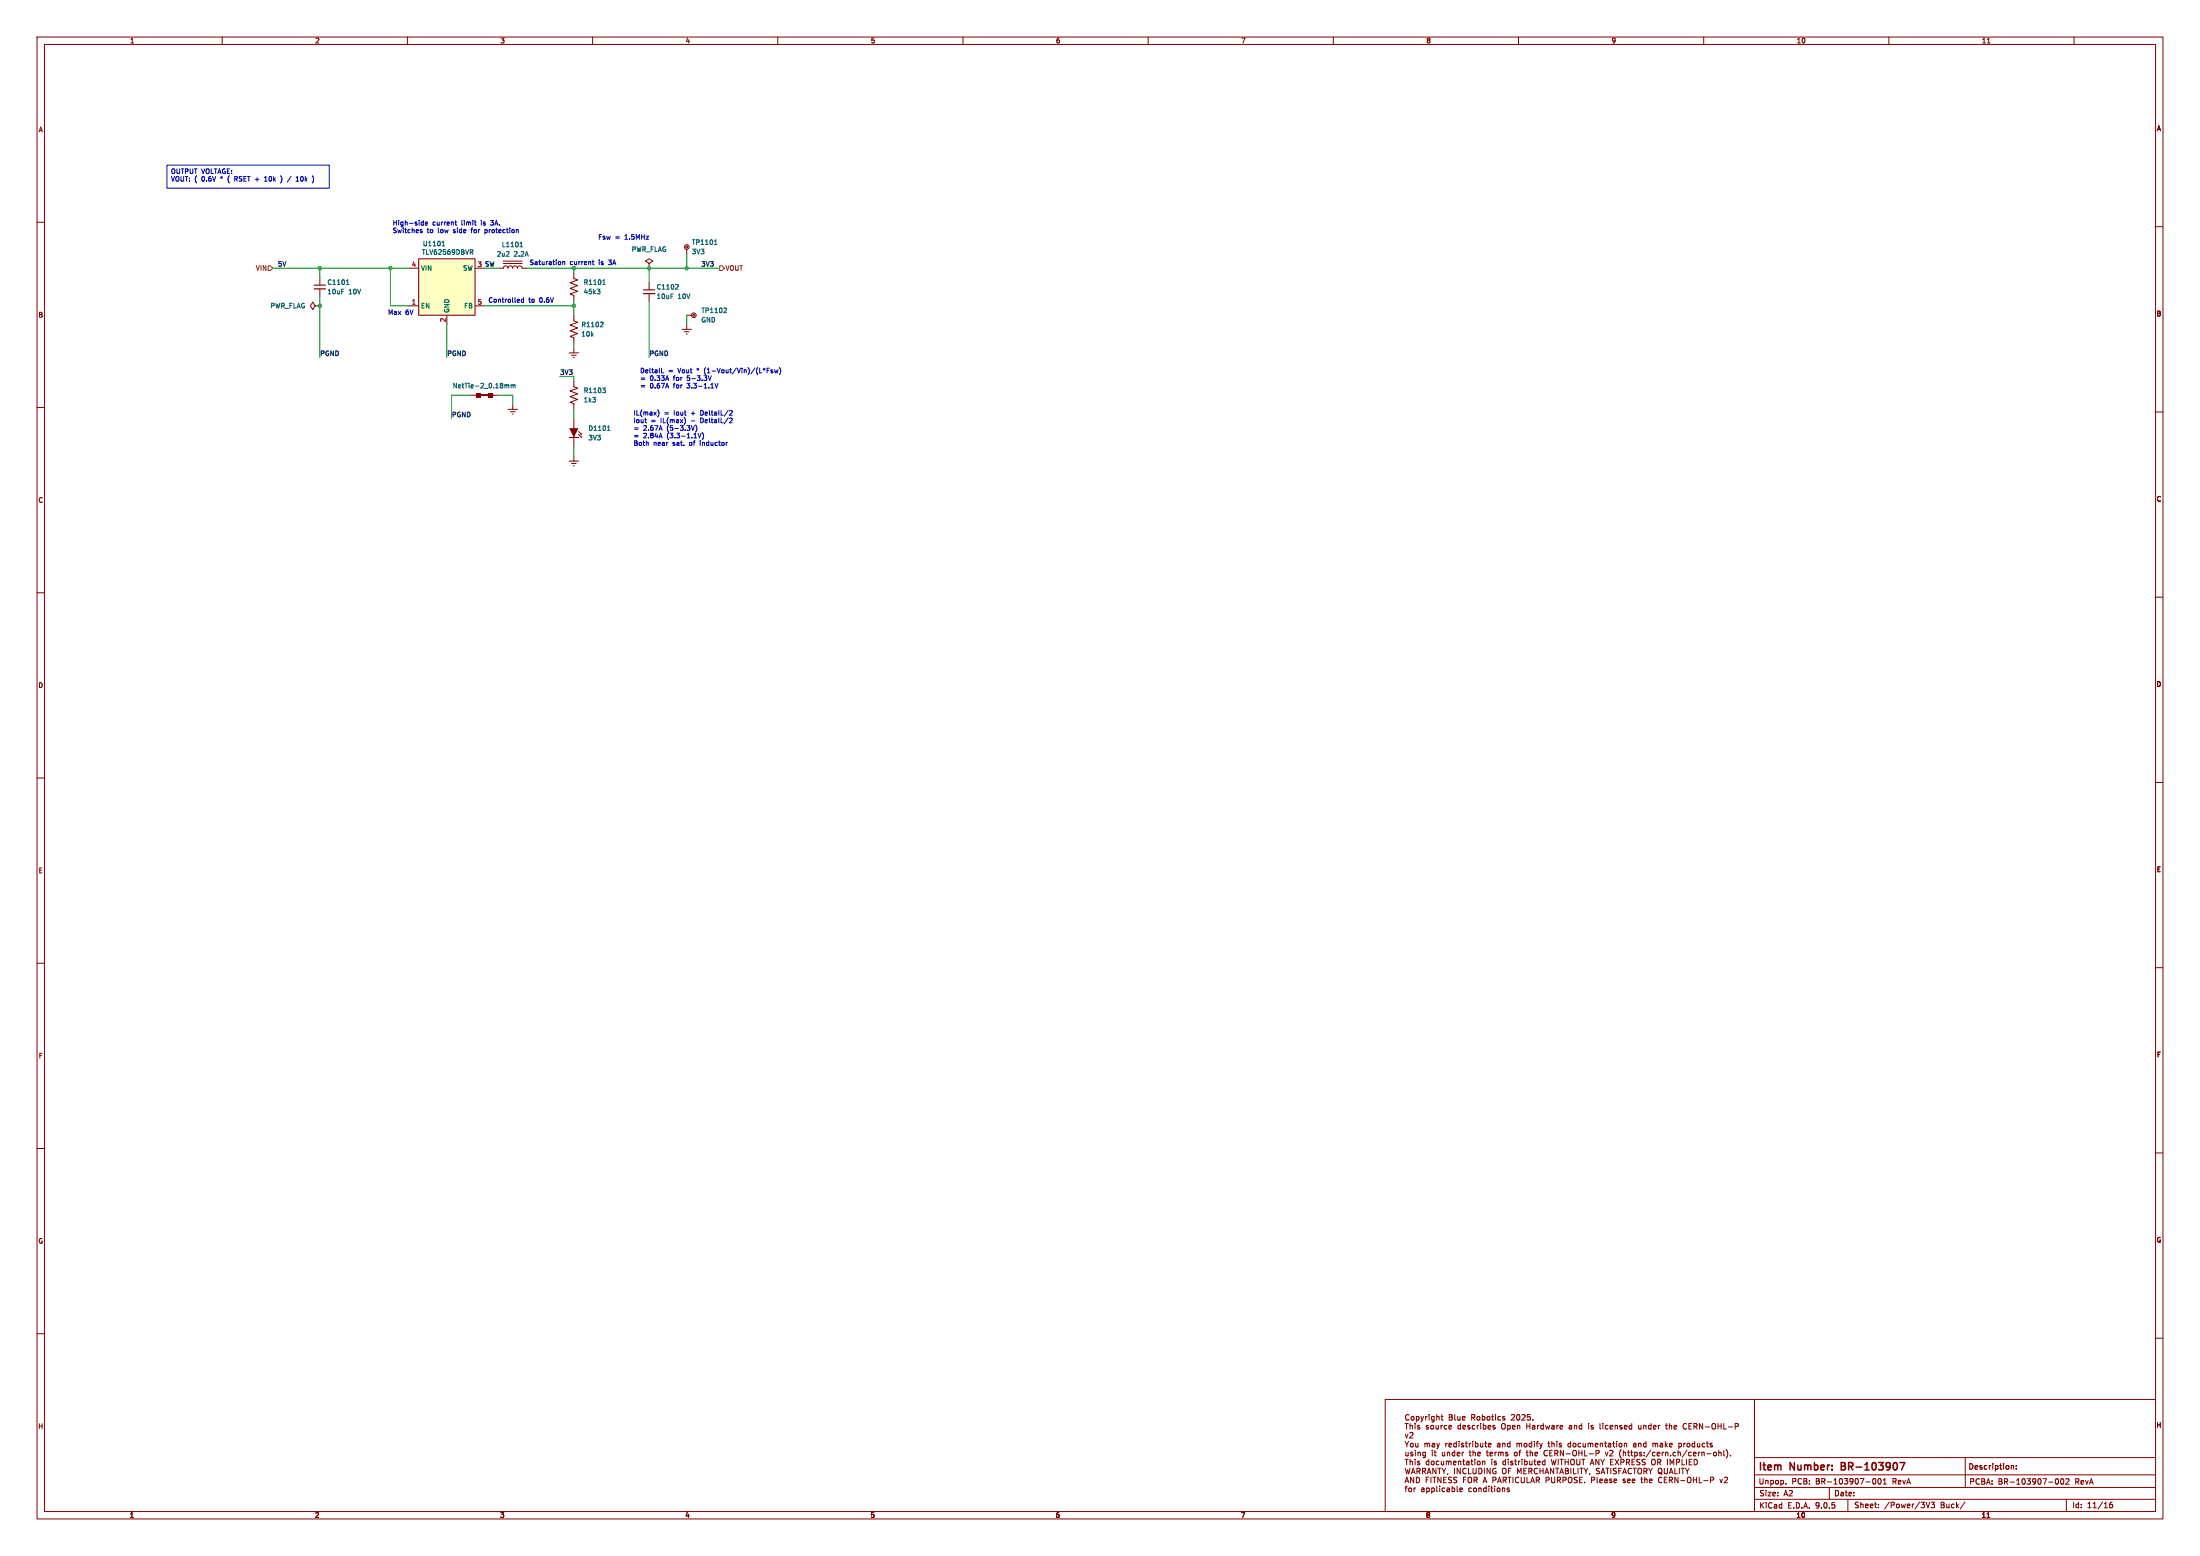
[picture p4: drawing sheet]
<svg xmlns="http://www.w3.org/2000/svg" width="594mm" height="420mm" viewBox="0 0 594 420" stroke-linecap="round" stroke-linejoin="round" font-family="sans-serif">
<g fill="none" stroke="#840000" stroke-width=".27">
<path d="M10 10h574v400h-574zM12 12h570v396h-570zM60 10v2M110 10v2M160 10v2M210 10v2M260 10v2M310 10v2M360 10v2M410 10v2M460 10v2M510 10v2"/>
<path d="M536.6 11.6h.7M560 10v2M10 60h2M581.9 61.2h2M153.7 95.3h2.5M154.3 95.9h1.3M154.8 96.5h.3M154.9 94v1.3M184.1 88.9h2.6M184.8 89.5h1.3M185.3 90.2h.2M185.4 87.6v1.3"/>
<path d="M185.4 85.1h1.3M10 110h2M137.2 110.5h2.5M137.8 111.1h1.3M138.3 111.8h.3M138.4 109.2v1.3M153.7 118.1h2.5M154.9 102.9v1.5l1.1 .4-2.1 .7 2.1 .8-2.1 .8 2.1 .7-2.1 .8 1 .4v1.5M154.9 115.6v2.5M581.9 111.2h2M153.7 124.5h2.5M154.3 125.1h1.3"/>
<path d="M154.8 125.7h.3M154.9 123.2v1.3M10 160h2M581.9 161.2h2M10 210h2M581.9 211.2h2M10 260h2M581.9 261.2h2M10 310h2M581.9 311.2h2M10 360h2M374 377.7h99.7v30.3h-99.7z"/>
<path d="M473.7 377.7h108.2M473.7 377.7v30.3M581.9 361.2h2M379.4 384.2h.8M379.4 389.1l.5 .7M379.4 387.1l.4 1 .3-1M379.4 396.3l.4 1.5 .3-1.1 .3 1.1 .3-1.5M379.5 399.8h.7M379.8 384.2v1.5M379.8 393.9v1.5M379.9 389.8v.8M380.4 389.1l-.5 .7"/>
<path d="M380.4 382a.67 .67 0 0 0-.9 .6 .67 .67 0 0 0 .9 .6M380.6 386.8l.6-.2 .3 .5-.9 1h.9M380.7 384.2v1.5M380.7 393.9v1.5M380.7 384.9l.6-.1 .1 .9M380.9 389.7l.2-.1 .4 .1-.1 .8-.5-.1zM380.9 394.4l-.2 .1M381.1 397.8l.5-1.5 .5 1.5M381.1 382.4l.4-.1 .3 .3v.4l-.3 .3-.5-.3zM381.1 394.4l.3 .2v.8M381.2 397.4h.7M381.7 398.7v1.5l-.8-1.5v1.5"/>
<path d="M382.1 384.2v.2M382.1 384.7v1M382.1 394.4v1M382.2 389.6l.1 .9 .6-.1M382.4 382.4l.5-.1 .2 .3-.1 .6h-.6M382.4 382.3v1.5M382.4 398.7a.76 .76 0 0 1 .9 .8 .76 .76 0 0 1-.9 .7zM382.6 397.1l.7-.1 .1-.6-.8-.1v1.5M382.9 389.6v1M382.9 397.1l.5 .7M382.9 394.4l-.2 .2 .1 .2 .5 .2 .1 .2-.3 .2-.4-.1M383.1 394.4l.2 .1"/>
<path d="M383.3 384.8l-.4-.1-.2 .2 .1 .3 .5 .1v.4h-.6M383.6 382.3l.4 1M384 383.3l-.4 .5M384.1 397.1l.7-.1 .1-.6-.8-.1v1.5M384.4 382.3l-.4 1M384.4 397.1l.5 .7M384.7 389.7l.4-.1 .3 .2M384.7 389.6v1M384.9 382.3v1M385.1 399.4h.5M385.4 382.3l-.5 .3M385.4 389.8l.2-.2h.3l.1 1"/>
<path d="M385.4 389.8v.8M385.4 397.8l.5-1.5 .5 1.5M385.4 394.4l-.3 .3v.4l.3 .3 .4-.1M385.5 397.4h.7M385.6 384.8l-.3-.1-.2 .2v.3l.5 .1v.4h-.5M385.6 394.4l.2 .1M385.8 398.7h-.7v1.5M385.8 393.9v1.5M385.9 381.8v.2M385.9 382.3v1M386.4 398.7v1.5M386.4 384.9l.2-.2 .4 .2-.1 .8-.5-.1z"/>
<path d="M386.7 389.6h.6l.1 1M386.7 394.4l-.3 .3v.4l.3 .3 .5-.3v-.4l-.3-.3M386.9 398.7h.8M387.2 382.4l-.4-.1-.3 .3 .1 .6h.6M387.2 382.3v1.2l-.3 .3-.3-.1M387.3 398.7v1.5M387.4 389.9l-.8 .3 .3 .4 .5-.1M387.7 396.3v1.5l-.8-1.5v1.5M387.7 384.7l.1 1 .6-.1M387.9 389.6l.4 1M387.9 382.5l.6-.1 .1 .9M387.9 381.8v1.5"/>
<path d="M388.1 394.4l-.3 .3v.4l.3 .3 .4-.1M388.2 396.3h.9M388.3 390.6l-.4 .5M388.4 394.4l.1 .1M388.4 384.7v1M388.6 389.6l-.3 1M388.6 396.3v1.5M389.1 382.3h.5M389.1 384.7v1M389.1 398.7v1.5l-.9-1.5v1.5M389.1 394.4l.1 .9 .6-.1M389.3 381.8v1.3l.3 .2"/>
<path d="M389.4 396.3l.5 .8M389.4 392l.1 .9 .6-.1M389.5 384.7l-.4 .3M389.8 394.4v1M389.8 399.4h.5M389.9 397.1v.7M390.1 392v1M390.4 389.6v1M390.4 396.3l-.5 .8M390.5 394.5l.4-.1 .2 .2M390.5 394.4v1M390.5 398.7h-.7v1.5h.7"/>
<path d="M390.6 384.8l-.4-.1-.3 .3 .2 .7h.5M390.8 389.6l-.4 .2M390.9 397.7l-.1 .3M391.1 394.6l.3-.2 .3 .1 .1 .9M391.1 394.6v.8M391.2 385.2l.7-.1v-.3l-.5-.1-.2 .2 .1 .8h.6M391.2 390.1l.7-.2v-.3h-.5l-.2 .2 .1 .7h.6M391.3 381.8h.5l.3 .3-.3 .4 .3 .2v.3l-.2 .3h-.6zM391.3 382.5h.5M391.9 398.8l-.8 .1v.4l.7 .3 .1 .3-.3 .3-.5-.1M392.4 394.9l.7-.2v-.2l-.5-.1-.2 .2 .1 .7h.6M392.7 396.3v1.5"/>
<path d="M392.8 381.8v1.3l.2 .2M393.2 389.6h-.4l-.3 .2 .1 .7h.6M393.2 389.1v1.5M393.4 398.8l-.8 .1v.4l.6 .3 .2 .3-.3 .3-.6-.1M393.6 382.3v.9h.6M393.8 394.5h.6v.9M393.8 394.4v1M393.9 389.1v.1M393.9 389.6v1M394.2 382.3v1M394.3 396.3v1.5l-.9-1.5v1.5M394.4 384.8l-.5-.1-.3 .3 .2 .7h.6"/>
<path d="M394.4 384.2v1.5M394.9 382.8l.7-.1-.1-.3-.4-.1-.2 .2v.7h.6M394.9 394.4h.6M395 385.2l.7-.1-.1-.3-.4-.1-.2 .2 .1 .8h.5M395.1 393.9v1.3l.4 .2M395.1 389.6h-.3l-.2 .2v.2l.5 .1v.4h-.5M395.1 399.4h.5M395.6 389.6h.6M395.9 389.1v1.2l.3 .3M395.9 396.4a.67 .67 0 0 0-1 .7 .67 .67 0 0 0 1 .6M395.9 398.7h-.8v1.5M396 394.5h.6v.9"/>
<path d="M396.4 398.9l.3-.2a.5 .5 0 0 1 .7 .5v.5a.5 .5 0 0 1-.5 .5 .5 .5 0 0 1-.5-.5zM396.5 396.3v1.5h.7M396.6 392h.6M396.6 394.7l-.7 .3 .2 .4 .5-.1M396.7 389.6v1M396.9 384.8l-.4-.1-.2 .2 .1 .3 .5 .1v.4h-.6M397.1 394.4h.6M397.1 389.6l-.4 .2M397.4 393.9v1.3l.3 .2M397.4 382.6l.7-.1v-.5l-.7-.2v1.5M397.6 389.1v.1M397.6 389.6v1"/>
<path d="M397.7 382.6l.5 .7M397.7 396.3v1.2l.3 .3 .6-.3v-1.2M398 399.5l.7-.1 .1-.5-.8-.2v1.5M398.1 394h.1M398.2 393.9v.1M398.2 394.4v1M398.2 384.8l-.4-.1-.3 .3 .1 .7h.6M398.3 394h-.1M398.4 389.6h.4l.3 .2-.2 .7h-.5M398.4 389.1v1.5M398.4 399.5l.5 .7M398.9 384.7v1"/>
<path d="M398.9 394.5l.2-.1 .5 .1-.1 .8-.6-.1zM398.9 382.4l.4-.1 .3 .3v.4l-.3 .3-.5-.3zM399.3 384.7l-.4 .3M399.3 396.3a.76 .76 0 0 1 .9 .8 .76 .76 0 0 1-.9 .7zM399.7 389.6l.1 .9 .6-.1M399.8 384.2v.2M399.8 384.7v1M400.2 382.4l.4-.1 .3 .3-.1 .6h-.6M400.2 381.8v1.5M400.3 394.5h.6v.9M400.3 394.4v1M400.4 389.6v1"/>
<path d="M400.5 384.8l.4-.1 .3 .3-.1 .7h-.6M400.5 384.2v1.5M400.6 399.8h.7M400.8 396.3v1.5M400.9 389.6h.5M401.1 389.1v1.2l.3 .3M401.6 382.4l.4-.1 .3 .3v.4l-.3 .3-.5-.3zM401.8 385.2l.7-.1-.1-.3-.4-.1-.2 .2 .1 .8h.5M401.9 390.1l.7-.2-.1-.3h-.4l-.2 .2v.7h.6M402.4 396.3v1.5l-.9-1.5v1.5M402.7 382.3h.6M402.7 394h.1"/>
<path d="M402.8 393.9v.1M402.8 394.4v1M402.9 394h-.1M402.9 381.8v1.3l.4 .2M403.1 399.5l.7-.1 .1-.5-.8-.2v1.5M403.6 384.8l-.3-.1-.2 .2v.3l.5 .1v.4h-.5M403.8 381.8v.2M403.8 382.3v1M403.9 396.4a.68 .68 0 0 0-.9 .7 .68 .68 0 0 0 .9 .6v-.5h-.3M404 394.5l-.4-.1-.2 .2 .1 .2 .5 .2v.3h-.6M404.4 389.6h.5l.1 1M404.5 399.8h.7"/>
<path d="M405 389.9l-.7 .3 .2 .4 .5-.1M405.1 382.4l-.4-.1-.3 .3 .2 .6h.5M405.6 384.3l.2-.1a.5 .5 0 0 1 .6 .5v.5a.5 .5 0 0 1-.5 .5 .5 .5 0 0 1-.5-.5zM405.7 389.7l.6-.1 .1 1M405.7 389.6v1M405.7 396.5l.3-.2a.5 .5 0 0 1 .6 .5v.5a.5 .5 0 0 1-.5 .5 .5 .5 0 0 1-.5-.5zM405.9 399.5l.7-.1v-.5l-.7-.2v1.5M406.2 399.5l.5 .7M406.3 382.4l-.4-.1-.2 .2 .1 .2 .5 .2v.3h-.6M406.5 394.5l-.4-.1-.3 .3 .1 .6h.6M406.5 393.9v1.5M407.1 392h-.4l-.2 .2 .1 .2 .5 .1v.4h-.6"/>
<path d="M407.1 384.8l.4-.1 .3 .3-.2 .7h-.5M407.1 384.7v1.5M407.1 398.7h.9M407.2 393.9v.1M407.2 394.4v1M407.3 397h.5M407.6 398.7v1.5M407.7 389.6h-.4l-.3 .2 .1 .7h.6M407.7 389.1v1.5M408 396.3h-.7v1.5M408.1 382l.5-.2 .3 .4-.9 1.1h.9M408.4 385.2l.7-.1-.1-.3-.4-.1-.2 .2v.8h.6"/>
<path d="M408.4 394.5l-.3-.1-.2 .2v.2l.5 .2v.3h-.5M408.5 398.7v1.5M408.9 394.4h.6M408.9 392.1l.2-.1 .5 .1-.1 .8-.6-.1zM409.1 393.9v1.3l.4 .2M409.6 389.7l.4-.1 .2 .2M409.6 389.6v1M409.6 382l.3-.2a.8 .8 0 0 1 .5 .8 .8 .8 0 0 1-.5 .7l-.4-.6zM409.7 384.9l.6-.1 .1 .9M409.7 384.7v1M409.7 397.8v-1.5l.5 1.1 .5-1.1v1.5M410 394.4v1"/>
<path d="M410.1 392h.5M410.1 398.9a.67 .67 0 0 0-1 .6 .67 .67 0 0 0 1 .6M410.2 389.8l.2-.2h.4l.1 1M410.2 389.8v.8M410.4 394.4l-.4 .3M410.6 391.5l-.3 .2v1.3M410.7 398.7v1.2l.3 .3 .6-.3v-1.2M410.9 393.9v.1M410.9 394.4v1M410.9 382l.6-.2 .3 .4-.9 1.1h.9M411.4 397h.5M411.6 389.7l.2-.1 .4 .1-.1 .8-.5-.1z"/>
<path d="M411.6 394.5l.5-.1 .3 .3-.2 .6h-.6M411.6 393.9v1.5M412.1 392h.5M412.1 396.3h-.7v1.5h.7M412.2 384.2v1.5M412.2 384.9h.9M412.3 391.5v1.3l.3 .2M412.3 398.7v1.5h.7M412.8 397.1l.7-.1 .1-.6-.8-.1v1.5M413 394.4l.1 .9 .5-.1M413.1 384.2v1.5M413.1 392.1l.6-.1 .1 1"/>
<path d="M413.1 391.5v1.5M413.1 381.8h-.7v.7h.7v.7l-.2 .1-.5-.1M413.1 397.1l.5 .7M413.4 399.8h.7M413.6 389.6h-.5l-.2 .2 .1 .7h.6M413.6 389.1v1.5M413.6 394.4v1M413.8 384.8h.6v.9M413.9 383.2v.1M414.1 394.4h.6M414.3 389.1v.1M414.3 389.6v1"/>
<path d="M414.4 393.9v1.3l.3 .2M414.4 392.5l.7-.2v-.3h-.5l-.2 .2 .1 .7h.6M414.4 385.1l-.7 .3 .2 .3h.5M414.8 389.6h.6M414.8 399.5l.7-.1 .1-.5-.8-.2v1.5M415.1 394.9l.8-.2-.1-.2-.4-.1-.3 .2 .1 .7h.6M415.1 384.7v1M415.1 396.4a.67 .67 0 0 0-.9 .7 .67 .67 0 0 0 .9 .6M415.1 399.5l.5 .7M415.4 389.1l-.4 .2v1.3M415.6 384.7l-.5 .3M415.7 389.6l.4 1"/>
<path d="M415.8 397h.8M415.8 396.3v1.5M416.1 390.6l-.4 .5M416.4 389.6l-.3 1M416.6 396.3v1.5M416.7 384.8l-.4-.1-.3 .3 .1 .7h.6M416.7 384.2v1.5M417.1 394.5l-.4-.1-.3 .3 .2 .6h.5M417.1 393.9v1.5M417.1 397.8l.5-1.5 .5 1.5M417.3 384.7l.3 1 .3-.7 .2 .7 .3-1M417.3 397.4h.7"/>
<path d="M417.4 399.5l.7-.1 .1-.5-.8-.2v1.5M417.8 391.6a.67 .67 0 0 0-1 .6 .67 .67 0 0 0 1 .6M417.9 389.6h.6M418.1 389.1v1.2l.4 .3M418.4 392.2h.5M418.9 393.9l.3 1.5 .3-1.1 .3 1.1 .3-1.5M418.9 398.7v1.2l.3 .3 .6-.3v-1.2M419 389.7l.6-.1v1M419 389.1v1.5M419 384.8h.6v.9M419.1 391.5h-.7v1.5h.7M419.5 396.3v1.5l-.9-1.5v1.5"/>
<path d="M419.6 385.1l-.7 .3 .2 .3h.5M419.8 392.3l.7-.1 .1-.6-.8-.1v1.5M420 396.3h.9M420.1 392.3l.5 .7M420.4 389.1v.1M420.4 389.6v1M420.4 384.7v1M420.4 396.3v1.5M420.5 399.5l.7-.1 .1-.5-.8-.2v1.5M420.7 393.9v1.5M420.8 384.7l-.4 .3M420.9 399.5l.5 .7"/>
<path d="M421.1 397.8l.5-1.5 .5 1.5M421.2 385.2l.7-.1v-.3l-.5-.1-.2 .2 .1 .8h.6M421.3 397.4h.7M421.6 389.6h-.4l-.2 .2 .1 .2 .5 .1v.4h-.6M421.6 393.9v1.5M422 399.5l.7-.1 .1-.5-.8-.2v1.5M422.6 393.9v1.5M422.6 394.6h.8M422.6 396.3h.5l.3 .3-.3 .4 .3 .2 .1 .3-.3 .3h-.6zM422.6 397h.5M423.4 393.9v1.5M423.5 398.9l.3-.2a.5 .5 0 0 1 .6 .5v.5a.5 .5 0 0 1-.5 .5 .5 .5 0 0 1-.5-.5z"/>
<path d="M423.7 384.8h.6l.1 .9M424.1 389.6h-.5l-.2 .2 .1 .7h.6M424.1 389.1v1.5M424.1 396.3v1.5M424.3 394l-.2 .9a.5 .5 0 0 0 .5 .5 .5 .5 0 0 0 .5-.5l-.2-.9M424.4 385.1l-.8 .3 .3 .3h.5M424.8 389.7l.2-.1 .4 .1v.8l-.6-.1zM424.9 396.3v1.5h.7M425.1 384.9l.5-.1 .1 .9M425.1 384.7v1M425.7 393.9v1.2l.3 .3 .6-.3v-1.2M425.9 398.8l-.8 .1v.4l.6 .3 .2 .3-.3 .3-.6-.1"/>
<path d="M426.1 396.3v1.5M426.5 399.4h.5M426.6 396.3h.8M426.8 389.6h-.4l-.3 .2 .1 .7h.6M427 396.3v1.5M427.1 384.8l-.5-.1-.2 .3 .1 .7h.6M427.1 384.2v1.5M427.2 398.7h-.7v1.5h.7M427.4 389.6l.1 .9 .6-.1M427.5 393.9v1.5M427.7 396.3l.5 .8M427.9 393h.7"/>
<path d="M428.1 389.6v1M428.2 397.1v.7M428.7 396.3l-.5 .8M428.8 389.7l.4-.1 .2 .2M428.8 389.6v1M428.9 384.2v.2M428.9 384.7v1M429.1 392.4h1.1M429.3 397.7l-.2 .3M429.4 395.4l.5-1.5 .5 1.5M429.4 389.8l.2-.2h.4l.1 1M429.4 389.8v.8"/>
<path d="M429.5 395h.7M429.7 399.5l.7-.1 .1-.5-.8-.2v1.5M430.1 384.8l-.3-.1-.2 .2v.3l.5 .1v.4h-.5M430.7 390.1l.7-.2v-.3h-.5l-.2 .2 .1 .7h.6M431.2 398.7v1.3l.2 .2M431.7 393.9v1.5l-.8-1.5v1.5M431.9 396.4h-.8v.5l.6 .3 .2 .3-.3 .3-.6-.1M431.9 399.7l.7-.1v-.3l-.5-.1-.2 .2 .1 .7h.6M432 384.2v1.3l.2 .2M432.1 389.7l.5-.1 .1 1M432.1 389.6v1M432.2 393.9l.5 .8"/>
<path d="M432.3 397.8l.5-1.5 .5 1.5M432.4 397.4h.7M432.7 394.7v.7M432.8 384.2v.2M432.8 384.7v1M433.2 389.6h.6M433.2 393.9l-.5 .8M433.3 399.3h.6v.9M433.4 389.1v1.2l.4 .3M433.6 396.3h.8M433.9 399.6l-.7 .3 .2 .3 .5-.1M434 396.3v1.5"/>
<path d="M434.1 384.8l-.4-.1-.3 .3 .2 .7h.5M434.3 389.6h.6v1M434.7 385.2l.7-.1v-.3l-.5-.1-.2 .2 .1 .8h.6M434.9 393.9v1.5h.7M434.9 394.6h.5M434.9 389.9l-.7 .3 .2 .4 .5-.1M434.9 396.3v1.5M435.1 399.3l-.3-.1-.2 .2v.2l.5 .2v.3h-.5M435.4 389.6h.6M435.6 389.1v1.2l.4 .3M435.8 399.7l.7-.1-.1-.3-.4-.1-.2 .2 .1 .7h.5M436.1 393.9l1 1.5"/>
<path d="M436.1 384.9l.5-.1 .1 .9M436.1 384.7v1M436.4 396.4h-.8v.5l.7 .3 .1 .3-.3 .3-.5-.1M436.5 389.1v.1M436.5 389.6v1M437.1 393.9l-1 1.5M437.1 397h.5M437.2 389.7l.2-.1 .5 .1-.1 .8-.6-.1zM437.6 393.9v1.5M437.8 396.3h-.7v1.5M437.9 384.8l-.3-.1-.2 .2v.3l.5 .1v.4h-.5M438.1 397.8l.5-1.5 .5 1.5"/>
<path d="M438.3 397.4h.7M438.4 394l.1 .2-.1 .4-.8 .1M438.6 389.6v1M438.6 389.7l.5-.1 .1 1M438.6 385.2l.7-.1-.1-.3-.4-.1-.2 .2v.8h.6M438.8 399.3l-.4-.1-.2 .2 .1 .2 .5 .2v.3h-.6M439.1 393.9v1.5M439.4 392h.6M439.4 399.7l.7-.1v-.3l-.5-.1-.2 .2 .1 .7h.6M439.5 394.7l.5 .7M439.9 394l.1 .2-.1 .4-.8 .1M439.9 393h.1"/>
<path d="M440.3 392h.6M440.5 391.5v1.3l.4 .2M440.5 396.4a.67 .67 0 0 0-.9 .7 .67 .67 0 0 0 .9 .6M440.6 384.8l-.5-.1-.2 .3 .1 .7h.6M440.6 384.2v1.5M440.6 394.6h.5M440.7 399.7l.7-.1v-.3l-.5-.1-.2 .2 .1 .7h.6M440.9 396.3h.9M441.1 389.6h.5l.1 1M441.4 392.9l.4 .1M441.4 392v1.5M441.4 393.9h-.8v1.5h.8"/>
<path d="M441.4 396.3v1.5M441.7 389.9l-.7 .3 .2 .4 .5-.1M441.8 392h-.4M441.9 394.3l.9 .7-.3 .4-.6-.1M442.3 396.5l.3-.2a.5 .5 0 0 1 .6 .5v.5a.5 .5 0 0 1-.5 .5 .5 .5 0 0 1-.5-.5zM442.4 389.7l.6-.1 .1 1M442.4 389.6v1M442.4 384.7l.1 1 .6-.1M443 399.2h.6M443.1 384.7v1M443.2 398.7v1.3l.4 .2M443.4 394.3l.8 .7-.3 .4-.5-.1"/>
<path d="M443.8 384.9l.6-.1v.9M443.8 384.7v1M443.9 397.1l.7-.1v-.6l-.7-.1v1.5M444.1 399.4l.5-.1 .1 .9M444.1 398.7v1.5M444.2 397.1l.5 .7M444.4 389.1v1.5M444.4 389.6h-.4l-.3 .2 .2 .7h.5M445.1 396.3l.5 .8M445.4 399.7l.7-.1-.1-.3-.4-.1-.2 .2v.7h.6M445.6 397.1v.7M445.8 384.8l-.4-.1-.3 .3 .1 .7h.6"/>
<path d="M445.8 384.2v1.5M445.9 394.4v.5a.5 .5 0 0 0 .5 .5 .5 .5 0 0 0 .5-.5v-.5M446.1 396.3l-.5 .8M446.3 389.7l.4-.1 .2 .2M446.3 389.6v1M446.4 385.2l.7-.1v-.3l-.5-.1-.2 .2 .1 .8h.6M446.9 389.8l.2-.2h.4l.1 1M446.9 389.8v.8M447.6 394.7l.7-.1 .1-.6-.8-.1v1.5M447.8 384.7v1M447.8 396.5l.3-.2a.5 .5 0 0 1 .6 .5v.5a.5 .5 0 0 1-.5 .5 .5 .5 0 0 1-.5-.5zM447.9 392l.2 .3-.7 .2"/>
<path d="M447.9 394.7l.5 .7M448 397.4l.8 .5M448.1 392.9l-.2 .1M448.2 384.7l-.4 .3M448.3 389.6h.6v1M448.7 398.9a.67 .67 0 0 0-.9 .6 .67 .67 0 0 0 .9 .6M448.9 389.9l-.7 .3 .2 .4 .5-.1M449.4 399.4h.5M449.4 396.3v1.2l.2 .3 .6-.3v-1.2M449.6 389.1v1.5M449.6 384.7h.6M449.8 390l.4 .6"/>
<path d="M449.9 384.2v1.3l.3 .2M450.1 398.7h-.7v1.5h.7M450.2 389.6l-.6 .5M450.2 393.9v1.5M450.7 384.9l.6-.1 .1 .9M450.7 384.2v1.5M450.7 399.5l.7-.1 .1-.5-.8-.2v1.5M450.7 397.8l.5-1.5 .5 1.5M450.8 390.1l.7-.2-.1-.3h-.4l-.2 .2 .1 .7h.5M450.9 397.4h.7M450.9 395.4v-1.5l.5 1.1 .5-1.1v1.5M451.1 399.5l.5 .7"/>
<path d="M452 385.2l.7-.1-.1-.3-.4-.1-.2 .2 .1 .8h.5M452.2 396.3v1.5h.7M452.6 393.9v1.5M453.1 398.7v1.5l-.9-1.5v1.5M453.3 389.6h.4l.3 .2-.1 .7h-.6M453.3 389.6v1.5M453.4 394l.1 .2-.1 .4-.8 .1M453.4 396.3v1.5M453.8 399.6h1.1M453.9 396.3h.9M454.1 393.9v1.5h.8M454.4 396.3v1.5"/>
<path d="M454.6 389.6v1M455.1 389.6l-.5 .2M455.1 396.3l.5 .8M455.4 384.4a.67 .67 0 0 0-1 .6 .67 .67 0 0 0 1 .6M455.4 393.9v1.5M455.6 389.7l.2-.1 .4 .1-.1 .8-.5-.1zM455.6 397.1v.7M455.6 398.9l.3-.2a.5 .5 0 0 1 .7 .5v.5a.5 .5 0 0 1-.5 .5 .5 .5 0 0 1-.5-.5zM456 384.9h.5M456.1 393.9v1.5h.7M456.1 394.6h.5M456.1 396.3l-.5 .8"/>
<path d="M456.7 384.2h-.7v1.5h.7M457.2 399.4h.9M457.2 398.7v1.5M457.4 385l.7-.1v-.5l-.7-.2v1.5M457.4 393.9v1.5a.79 .79 0 0 0 .9-.5 .79 .79 0 0 0-.3-.9M457.6 389.6h-.5l-.2 .2 .1 .7h.6M457.6 389.1v1.5M457.7 385l.5 .7M458.1 398.7v1.5M458.3 389.6l.1 .9 .5-.1M458.8 398.7v1.5h.7M458.9 389.6v1"/>
<path d="M459 392h-.3M459.5 392.1l.6-.1v1M459.5 392v1M459.7 384.2v1.5l-.8-1.5v1.5M460 399.6h1.1M460.3 389.6h-.4l-.3 .2 .1 .7h.6M460.4 385.2h1.2M460.7 389.6h.6M460.9 389.1v1.2l.4 .3M461.9 399.5l.7-.1v-.5l-.7-.2v1.5M462.3 389.6h-.4l-.2 .2 .1 .2 .5 .1v.4h-.6M462.4 384.3l.2-.1a.5 .5 0 0 1 .6 .5v.5a.5 .5 0 0 1-.5 .5 .5 .5 0 0 1-.5-.5z"/>
<path d="M463.9 384.9h.8M463.9 384.2v1.5M464.4 399.2l.3 1 .4-1M464.7 384.2v1.5M465.4 391.5v1.3l.2 .2M465.4 384.2v1.5h.7M465.6 398.9l.5-.2 .3 .4-.9 1.1h.9M466.6 385.2h1.2M468.5 385l.7-.1 .1-.5-.8-.2v1.5M473.7 393.4h108.2M473.9 398.1h108M505.8 399.2l.2-.1a.8 .8 0 0 1 .5 .7 .8 .8 0 0 1-.5 .8l-.4-.6z"/>
<path d="M507.2 399.2l.2-.1a.8 .8 0 0 1 .5 .7 .8 .8 0 0 1-.5 .8l-.4-.6zM508.5 399.5l.4-.4v1.5M530.6 393.4v8.1M555.1 399.3l.2-.2a.8 .8 0 0 1 .5 .8 .8 .8 0 0 1-.5 .7l-.4-.6zM556.5 399.3l.2-.2a.8 .8 0 0 1 .5 .8 .8 .8 0 0 1-.5 .7l-.3-.6zM557.8 399.3l.6-.2 .3 .4-1 1.1h1M379.4 400.2l.5-1.5 .5 1.5M379.4 401.6h.5M379.9 401.1l-.3 .2v1.3M380.5 401.7l.4-.1 .2 .3v.4l-.2 .3-.5-.3zM381.8 401.6v1M382.2 401.6l-.4 .3"/>
<path d="M383.9 401.7h.5l.1 .9M384.5 402l-.7 .3 .2 .3h.5M385.2 401.7l.4-.1 .3 .3-.1 .7h-.6M385.2 401.6v1.5M386.6 401.7l.4-.1 .3 .3-.2 .7h-.5M386.6 401.6v1.5M387.9 401.1v1.3l.2 .2M388.7 401.1v.2M388.7 401.6v1M390.1 401.7l-.5-.1-.2 .3 .1 .7h.6M390.7 401.7h.6l.1 .9M391.4 402l-.8 .3 .3 .3h.5"/>
<path d="M392.1 401.7l.4-.1 .3 .3-.2 .7h-.5M392.1 401.1v1.5M393.4 401.1v1.3l.2 .2M394.1 402.1l.8-.1-.1-.3-.4-.1-.3 .2 .1 .8h.6M397.3 401.7l-.4-.1-.3 .3 .1 .7h.6M398 401.7l.4-.1 .2 .3v.4l-.2 .3-.5-.3zM399.3 401.8l.6-.1v.9M399.3 401.6v1M400.4 400.2l.5-1.5 .5 1.5M401.3 401.7l-.4-.1-.3 .3 .1 .7h.6M401.3 401.1v1.5M402 401.1v.2"/>
<path d="M402 401.6v1M402.5 401.6h.6M402.7 401.1v1.3l.4 .2M403.6 401.1v.2M403.6 401.6v1M404.4 401.7l.3-.1 .3 .3v.4l-.3 .3-.5-.3zM404.4 400.2l.5-1.5 .5 1.5M405.6 401.8l.6-.1 .1 .9M405.6 401.6v1M407.5 401.7l-.4-.1-.2 .2 .1 .3 .5 .1v.4h-.6M413.3 400.2l.5-1.5 .5 1.5M427.9 400.1v.1"/>
<path d="M473.9 404.7h108M473.9 401.5h108M482.2 400.4v.2M493.9 401.5v3.2M498.9 404.7v3.3M507.2 406.8v.2M507.2 406v.2M508.5 400.6h.8M520 405.5l.5 1.5 .5-1.5M521.4 405.5h.9l-.5 .5 .5 .2v.6l-.3 .2-.6-.2M530.5 405.4l-1.2 1.9M536.5 409.6h.7"/>
<path d="M557.9 404.7v3.3M570.3 405.5h-.4l-.2 .3-.1 .9 .3 .3 .5-.2-.1-.7-.4-.1-.3 .3"/>
<circle cx="187.3" cy="85.1" r=".25"/>
<circle cx="187.3" cy="85.1" r=".63"/>
</g>
<path d="M497.1 395.7h.7M497.8 394.8h-.7v2h.8M512.9 394.8h1.4l-.9 2" fill="none" stroke="#840000" stroke-width=".4"/>
<path d="M544.4 396.4v.2M544.4 395.6v.2" fill="none" stroke="#840000" stroke-width=".3"/>
<path d="M195.9 83.1l.3 .3-.1 .3-.7 .7h.8M162.7 104.7h.8l-.5 .5M163.2 105.2l.3 .2-.3 .6" fill="none" stroke="#006464" stroke-width=".27"/>
<path d="M157 117.6l.2 .6-.6-.2z" fill="#840000"/>
<path d="M156.2 117.2l.6 .7" fill="none" stroke="#840000" stroke-width=".27"/>
<path d="M157 116.8l.2 .7-.6-.3z" fill="#840000"/>
<path d="M156.2 116.5l.6 .6" fill="none" stroke="#840000" stroke-width=".27"/>
<path d="M153.7 115.6h2.5l-1.3 2.5z" fill="#840000"/>
<g fill="none" stroke="#840000" stroke-width=".27">
<path d="M134.6 72.4h1.3l.2-.4 .4-.2 .5 .1 .2 .5 .1-.4 .5-.2 .4 .1 .2 .5 .5-.6 .5 .1 .3 .5 .2-.5 .5-.1 .4 .2 .2 .4h1.2M135.9 71.1h5.1M135.9 70.5h5.1M154.9 73.7v1.5l1.1 .4-2.1 .7 2.1 .8-2.1 .8 2.1 .7-2.1 .8 1 .4v1.5M175.3 71.1l1-.6-1-.6-1.1 .6 1.1 .6v1.3M175.3 72.4h.1M175.3 76.2v2M175.3 79.2v2.1M185.4 67.3v1.3M154.9 85.1v1.5l1.1 .4-2.1 .8 2.1 .7-2.1 .8 2.1 .7-2.1 .8 1 .4v1.5M128.3 106.7h.2M133.1 106.7h.2"/>
<path d="M154.9 113v2.6M154.9 118.1v2.6"/>
<circle cx="185.4" cy="66.7" r=".25"/>
<circle cx="185.4" cy="66.7" r=".63"/>
</g>
<path d="M140.4 66.6h.7M140.5 65.7l.3-.4v1.3M161.2 78h.8l-.4 .5M161.8 78.5l.2 .3-.2 .5M162.7 76.8h.8M162.9 75.8l.2-.3v1.3M182.9 76.8l.2 .2v.3l-.7 .8h.7M192.9 66h.7M193.2 64.9l.1-.2v1.3M162.6 86.9l.2 .3v.3l-.8 .7h.8M164 116.2h.7M164.1 115.2l.3-.3v1.3" fill="none" stroke="#006464" stroke-width=".27"/>
<path d="M173.7 78.2h3.1" fill="none" stroke="#840000" stroke-width=".3"/>
<path d="M173.7 79.2h3.1" fill="none" stroke="#840000" stroke-width=".33"/>
<g fill="#840000">
<path d="M128.5 106h1.3v1.3h-1.3z"/>
<path d="M131.8 106h1.3v1.3h-1.3z"/>
<path d="M129.8 106.4h2v.5h-2z"/>
</g>
<path d="M127 106.7h1.3M133.3 106.7h1.3" fill="none" stroke="#840000" stroke-width=".27"/>
<path d="M136.7 103.9l.2 .2M136.9 104.1v.6M136.9 104.1l.4-.2 .1 .8M138 104l.4-.1 .2 .2M138 103.9v.8M138.6 104.1l.4-.2 .1 .8M138.6 104.1v.6" fill="none" stroke="#006464" stroke-width=".27"/>
<path d="M113 69.9h15.3v15.2h-15.3z" fill="#ffffc2"/>
<path d="M86.4 74.9v2.1M86.4 78v2M110.5 72.4h2.5M113 69.9h15.3v15.2h-15.3zM128.3 72.4h2.5M85.1 82.6l-.6-1.1-.7 1.1 .7 1 .6-1h1.3M86.4 82.6h.1M110.5 82.6h2.5M120.6 85.1v2.5M128.3 82.6h2.5" fill="none" stroke="#840000" stroke-width=".27"/>
<path d="M93.5 76.8h.7M93.6 75.8l.3-.3v1.3M119.4 66.4h.7M119.5 65.4l.2-.3v1.3M127 67.4h.4l.3 .2-.1 .4h-.6M127.3 68l.4 .7" fill="none" stroke="#006464" stroke-width=".27"/>
<path d="M84.8 77h3.1" fill="none" stroke="#840000" stroke-width=".3"/>
<path d="M84.8 78h3.1" fill="none" stroke="#840000" stroke-width=".33"/>
<path d="M72.4 71.8h.6l.7 .6-.7 .6h-.6zM194.3 71.8h.6l.7 .6-.7 .6h-.6z" fill="none" stroke="#725600" stroke-width=".27"/>
<g fill="none" stroke="#009600" stroke-width=".27">
<path d="M73.7 72.4h36.8M86.4 72.4v2.5M105.4 72.4v10.2h5.1M130.8 72.4h3.8M142.2 72.4h52.1M154.9 72.4v1.3M175.3 72.4v3.8M185.4 68.6v3.8M86.4 80v16.5M120.6 87.6v8.9M130.8 82.6h24.1M154.9 81.3v3.8"/>
<path d="M154.9 92.7v1.3M175.3 81.3v15.2M185.4 85.1v2.5M127 106.7h-5.1v6.3M134.6 106.7h3.8v2.5M151.1 101.6h3.8v1.3M154.9 110.5v2.5M154.9 120.7v2.5"/>
</g>
<g fill="none" stroke="#0000c2" stroke-width=".27">
<path d="M45.1 44.6h43.8v6.2h-43.8zM63.4 48.3h.5M63.9 47.6h-.5v1.3M71.4 48.9h.7M71.4 48l.4-.4v1.3M76 47.7l.1 .6-.1 .8M78.6 47.6l-1.1 1.6M79.9 48.9h.8M80.2 47.8l.1-.2v1.3M81.2 47.9v.8M113.8 60h.5M114.3 59.5v1.3"/>
<path d="M122.8 59.9h.5M123 59.5v1.1l.3 .2M128.1 59.9h.5M113.5 62.3l.5 .3-.2 .2h-.3M113.8 60.7h.5M113.8 62h.1M114.8 60.4l.7-.2-.1-.2-.4-.1-.2 .2 .1 .6h.5M128.3 60.7l.3 .1M130.9 62v1.2M130.9 62.8h.2M131.1 62h-.2M139.8 62l.1 .2v.6"/>
<path d="M151.9 70.6v.8M151.9 70.7h.5l.1 .7M159.9 70.6h.5M160.1 70.2v1.1l.3 .1M141.4 80.3v1.3M141.4 80.8h-.4l-.3 .2 .2 .5h.5M207.1 100h.4M207.7 99.4h-.6v1.2M208.6 99.9l-.5 .1 .5 .3v.3h-.5M209.1 99.8l.2 .8 .3-.6 .2 .6 .3-.8M210.4 99.2l.1 .1M210.5 99.3a1.47 1.47 0 0 1-.1 1.8"/>
<path d="M174.4 114.1h.1M177.6 110.6a1.46 1.46 0 0 1 0 1.9M178.6 100.6h.6M185 113v1.2M186.6 114.9l.5 1.3 .4-1.3M187.8 114.7a1.47 1.47 0 0 1 .1 1.9M188.5 116.9l.4 1.3 .4-1.3M189.6 116.7a1.46 1.46 0 0 1 0 2M191.2 101.4l.4 1.3 .5-1.3M193 103.5l.4 1.2 .5-1.2M196.3 119.4h.1M197.2 110.8l.4 .1 .1 .3-.8 .9h.8"/>
<path d="M197.2 112.8l.4 .1 .1 .3-.8 .9h.8"/>
</g>
<g fill="#009600" stroke="#009600" stroke-width=".27">
<circle cx="154.9" cy="72.4" r=".46"/>
<circle cx="185.4" cy="72.4" r=".46"/>
<circle cx="175.3" cy="72.4" r=".46"/>
<circle cx="154.9" cy="82.6" r=".46"/>
<circle cx="105.4" cy="72.4" r=".46"/>
<circle cx="86.4" cy="82.6" r=".46"/>
<circle cx="86.4" cy="72.4" r=".46"/>
</g>
<g font-size="2.8" fill="#840000">
<text x="474.6" y="397.5">Item</text>
<text x="483.4" y="397.5">Number:</text>
<text x="498" y="397.5">BR-103907</text>
</g>
<g font-size="2.1" fill="#840000">
<text x="379.1" y="393.3">Copyright</text>
<text x="391" y="393.3">Blue</text>
<text x="397.2" y="393.3">Robotics</text>
<text x="421.6" y="393.3">source</text>
<text x="430.3" y="393.3">describes</text>
<text x="442.3" y="393.3">Open</text>
<text x="449.1" y="393.3">Hardware</text>
<text x="460.8" y="393.3">and</text>
<text x="466.2" y="393.3">is</text>
<text x="474.7" y="400.9">Unpop.</text>
<text x="483.7" y="400.9">PCB:</text>
<text x="490.3" y="400.9">BR-103907-001</text>
<text x="511.1" y="400.9">RevA</text>
<text x="531.3" y="397.1">Description:</text>
<text x="531.6" y="400.9">PCBA:</text>
<text x="539.4" y="400.9">BR-103907-002</text>
<text x="560.3" y="400.9">RevA</text>
<text x="474.9" y="404.1">Size:</text>
<text x="474.9" y="407.4">KiCad</text>
<text x="481.6" y="404.1">A2</text>
<text x="482.6" y="407.4">E.D.A.</text>
<text x="490.2" y="407.4">9.0.5</text>
<text x="495.1" y="404.1">Date:</text>
<text x="500.5" y="407.3">Sheet:</text>
<text x="508.7" y="407.3">/Power/3V3</text>
<text x="524" y="407.3">Buck/</text>
<text x="559.4" y="407.3">Id:</text>
<text x="563.5" y="407.3">11/16</text>
</g>
<g font-size="1.8" fill="#840000">
<text x="35" y="11.9">1</text>
<text x="85" y="11.9">2</text>
<text x="135" y="11.9">3</text>
<text x="185" y="11.9">4</text>
<text x="235" y="11.9">5</text>
<text x="285" y="11.9">6</text>
<text x="335" y="11.9">7</text>
<text x="385" y="11.9">8</text>
<text x="435" y="11.9">9</text>
<text x="485" y="11.9">10</text>
<text x="535" y="11.9">11</text>
<text x="10.3" y="35.9">A</text>
<text x="582.3" y="35.6">A</text>
<text x="10.3" y="85.9">B</text>
<text x="582.2" y="85.6">B</text>
<text x="10.3" y="135.9">C</text>
<text x="582.2" y="135.6">C</text>
<text x="10.3" y="185.9">D</text>
<text x="582.2" y="185.6">D</text>
<text x="10.3" y="235.9">E</text>
<text x="582.2" y="235.6">E</text>
<text x="10.3" y="285.9">F</text>
<text x="582.3" y="285.6">F</text>
<text x="10.3" y="335.9">G</text>
<text x="582.2" y="335.6">G</text>
<text x="10.2" y="385.9">H</text>
<text x="582.1" y="385.6">H</text>
<text x="34.9" y="409.9">1</text>
<text x="84.9" y="409.9">2</text>
<text x="134.9" y="409.9">3</text>
<text x="184.9" y="409.9">4</text>
<text x="234.9" y="409.9">5</text>
<text x="284.9" y="409.9">6</text>
<text x="334.9" y="409.9">7</text>
<text x="384.9" y="409.9">8</text>
<text x="434.9" y="409.9">9</text>
<text x="484.9" y="409.9">10</text>
<text x="534.9" y="409.9">11</text>
</g>
<g font-size="1.8" fill="#0000c2">
<text x="46" y="47.3">OUTPUT VOLTAGE:</text>
<text x="46" y="49.3">VOUT: (</text>
<text x="54.5" y="49.3">0.6V</text>
<text x="59.8" y="49.3">*</text>
<text x="62" y="49.3">(</text>
<text x="64" y="49.3">RSET +</text>
<text x="72.5" y="49.3">10k</text>
<text x="79.1" y="49.3">/</text>
<text x="81.6" y="49.3">10k</text>
<text x="105.9" y="61.1">High-side</text>
<text x="105.9" y="63.1">Switches</text>
<text x="115.3" y="63.1">to</text>
<text x="116.8" y="61.1">current</text>
<text x="118.4" y="63.1">low</text>
<text x="122.7" y="63.1">side</text>
<text x="124.7" y="61.1">limit</text>
<text x="127.7" y="63.1">for</text>
<text x="130.2" y="61.1">is</text>
<text x="131.5" y="63.1">protection</text>
<text x="133" y="61.1">3A.</text>
<text x="161.4" y="64.9">Fsw</text>
<text x="166" y="64.9">=</text>
<text x="168.8" y="64.9">1.5MHz</text>
<text x="142.9" y="71.7">Saturation</text>
<text x="153.9" y="71.7">current</text>
<text x="161.8" y="71.7">is</text>
<text x="164.6" y="71.7">3A</text>
<text x="131.8" y="81.9">Controlled</text>
<text x="142.7" y="81.9">to</text>
<text x="145.8" y="81.9">0.6V</text>
<text x="104.7" y="85.2">Max</text>
<text x="109.5" y="85.2">6V</text>
<text x="172.7" y="100.9">DeltaIL</text>
<text x="180.4" y="100.9">=</text>
<text x="183.2" y="100.9">Vout</text>
<text x="188.4" y="100.9">*</text>
<text x="190.6" y="100.9">(1-Vout/Vin)/(L*Fsw)</text>
<text x="172.7" y="103">=</text>
<text x="172.7" y="105">=</text>
<text x="175.5" y="103">0.33A</text>
<text x="175.5" y="105">0.67A</text>
<text x="182" y="103">for</text>
<text x="182" y="105">for</text>
<text x="185.8" y="103">5-3.3V</text>
<text x="185.8" y="105">3.3-1.1V</text>
<text x="170.9" y="112.3">IL(max)</text>
<text x="179.3" y="112.3">=</text>
<text x="182.1" y="112.3">Iout</text>
<text x="186.9" y="112.3">+</text>
<text x="189.6" y="112.3">DeltaIL/2</text>
<text x="170.9" y="114.4">Iout</text>
<text x="170.9" y="116.4">=</text>
<text x="170.9" y="118.5">=</text>
<text x="173.7" y="116.4">2.67A</text>
<text x="173.7" y="118.5">2.84A</text>
<text x="175.7" y="114.4">=</text>
<text x="178.5" y="114.4">IL(max)</text>
<text x="180.2" y="116.4">(5-3.3V)</text>
<text x="180.2" y="118.5">(3.3-1.1V)</text>
<text x="186.9" y="114.4">-</text>
<text x="189.6" y="114.4">DeltaIL/2</text>
<text x="170.9" y="120.5">Both</text>
<text x="176.4" y="120.5">near</text>
<text x="181.8" y="120.5">sat.</text>
<text x="186.4" y="120.5">of</text>
<text x="189.5" y="120.5">inductor</text>
</g>
<g font-size="1.8" fill="#006464">
<text x="113.8" y="68.9">TLV62569DBVR</text>
<text x="114.1" y="66.6">U1101</text>
<text x="134" y="69.4">2u2</text>
<text x="135.4" y="66.9">L1101</text>
<text x="138.7" y="69.4">2.2A</text>
<text x="170.4" y="68.2">PWR_FLAG</text>
<text x="186.7" y="66.3">TP1101</text>
<text x="186.7" y="68.8">3V3</text>
<text x="88.3" y="77.1">C1101</text>
<text x="113.5" y="73.3">VIN</text>
<text x="124.9" y="73.3">SW</text>
<text x="157.5" y="77.1">R1101</text>
<text x="72.9" y="83.4">PWR_FLAG</text>
<text x="88.3" y="79.6">10uF</text>
<text x="94.1" y="79.6">10V</text>
<text x="113.5" y="83.4">EN</text>
<text x="125.2" y="83.4">FB</text>
<text x="157.5" y="79.6">45k3</text>
<text x="177.2" y="78.3">C1102</text>
<text x="177.2" y="80.9">10uF</text>
<text x="183" y="80.9">10V</text>
<text x="121.5" y="84.6" transform="rotate(-90 121.5 84.6)">GND</text>
<text x="156.9" y="88.5">R1102</text>
<text x="189.2" y="87.2">GND</text>
<text x="189.2" y="84.7">TP1102</text>
<text x="156.9" y="91">10k</text>
<text x="122.1" y="105">NetTie-2_0.18mm</text>
<text x="157.5" y="106.3">R1103</text>
<text x="157.5" y="108.8">1k3</text>
<text x="158.8" y="116.5">D1101</text>
<text x="158.8" y="119">3V3</text>
</g>
<g font-size="1.8" fill="#725600">
<text x="69" y="73.3">VIN</text>
<text x="195.8" y="73.3">VOUT</text>
</g>
<g font-size="1.8" fill="#0f0f0f">
<text x="74.9" y="72">5V</text>
<text x="128.8" y="72.1">3 SW</text>
<text x="189.2" y="72">3V3</text>
<text x="86.4" y="96.2">PGND</text>
<text x="120.6" y="96.2">PGND</text>
<text x="151.1" y="101.3">3V3</text>
<text x="175.3" y="96.2">PGND</text>
<text x="121.9" y="112.7">PGND</text>
</g>
<g font-size="1.8" fill="#a90000">
<text x="111.1" y="72.1">4</text>
<text x="111.1" y="82.3">1</text>
<text x="128.8" y="82.3">5</text>
<text x="120.4" y="87.1" transform="rotate(-90 120.4 87.1)">2</text>
</g>
</svg>
